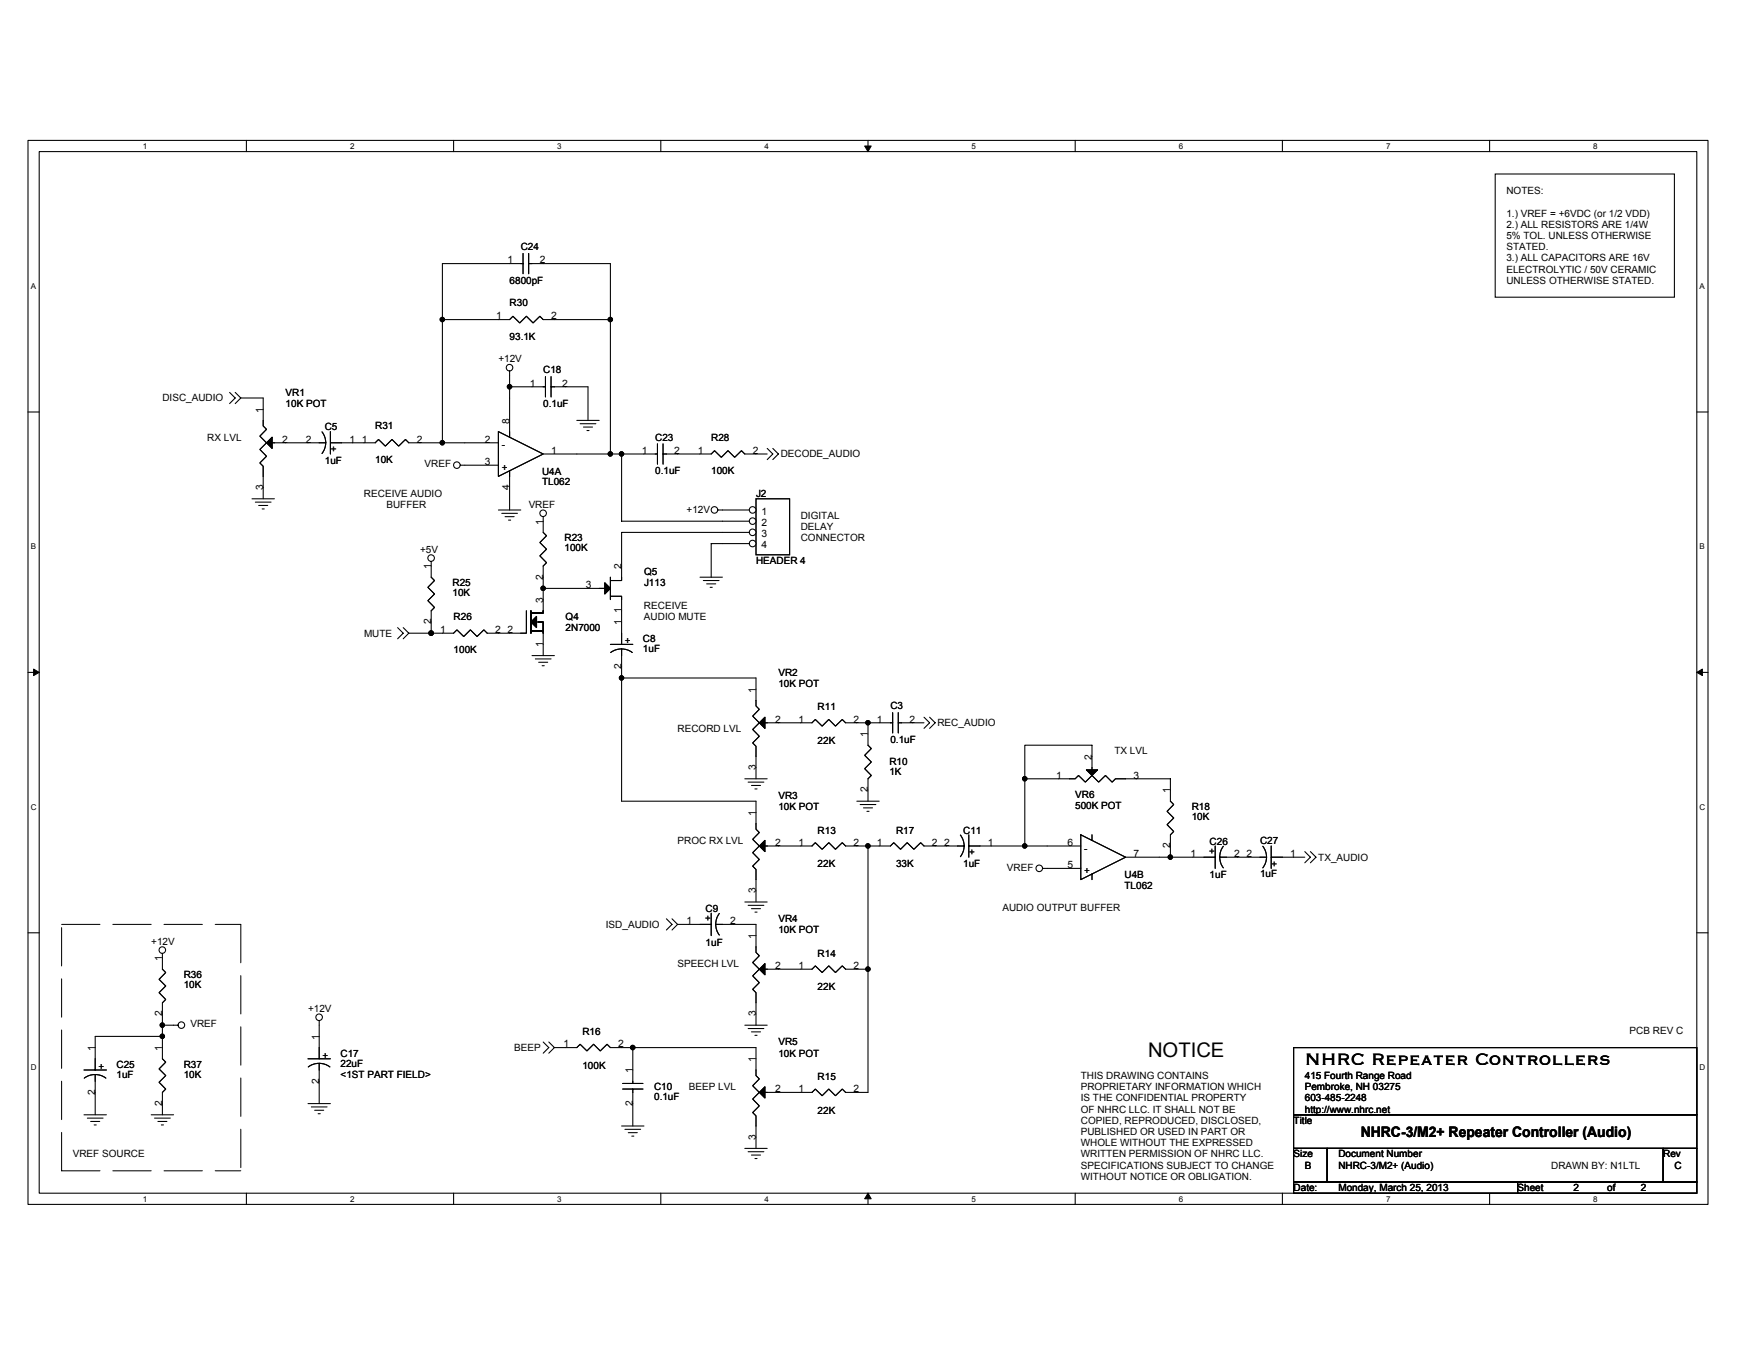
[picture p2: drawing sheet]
<svg xmlns="http://www.w3.org/2000/svg" width="279mm" height="216mm" viewBox="0 0 279 216" stroke-linecap="round" stroke-linejoin="round" font-family="sans-serif">
<path d="M4.4 22.3h266.7v168.9h-266.7zM6.2 24.1h263.2v165.3h-263.2z" fill="none" stroke="#000" stroke-width=".17"/>
<g fill="#fff">
<path d="M22.7 22.5h.7v1.4h-.7z"/>
<path d="M22.7 189.6h.7v1.4h-.7z"/>
</g>
<path d="M39.1 22.3v1.8M39.1 189.4v1.8" fill="none" stroke="#000" stroke-width=".17"/>
<g fill="#fff">
<path d="M55.6 22.5h.7v1.4h-.7z"/>
<path d="M55.6 189.6h.7v1.4h-.7z"/>
</g>
<path d="M72 22.3v1.8M72 189.4v1.8" fill="none" stroke="#000" stroke-width=".17"/>
<g fill="#fff">
<path d="M88.5 22.5h.7v1.4h-.7z"/>
<path d="M88.5 189.6h.7v1.4h-.7z"/>
</g>
<path d="M104.9 22.3v1.8M104.9 189.4v1.8" fill="none" stroke="#000" stroke-width=".17"/>
<g fill="#fff">
<path d="M121.3 22.5h.7v1.4h-.7z"/>
<path d="M121.3 189.6h.7v1.4h-.7z"/>
</g>
<path d="M137.8 22.3v1.8M137.8 189.4v1.8" fill="none" stroke="#000" stroke-width=".17"/>
<path d="M137.3 23.2h1l-.5 .9zM137.8 189.4l.5 .9h-1z" fill="#000" stroke="#000" stroke-width=".16"/>
<g fill="#fff">
<path d="M154.2 22.5h.7v1.4h-.7z"/>
<path d="M154.2 189.6h.7v1.4h-.7z"/>
</g>
<path d="M170.7 22.3v1.8M170.7 189.4v1.8" fill="none" stroke="#000" stroke-width=".17"/>
<g fill="#fff">
<path d="M187.1 22.5h.7v1.4h-.7z"/>
<path d="M187.1 189.6h.7v1.4h-.7z"/>
</g>
<path d="M203.6 22.3v1.8M203.6 189.4v1.8" fill="none" stroke="#000" stroke-width=".17"/>
<g fill="#fff">
<path d="M220 22.5h.7v1.4h-.7z"/>
<path d="M220 189.6h.7v1.4h-.7z"/>
</g>
<path d="M236.5 22.3v1.8M236.5 189.4v1.8" fill="none" stroke="#000" stroke-width=".17"/>
<g fill="#fff">
<path d="M252.9 22.5h.7v1.4h-.7z"/>
<path d="M252.9 189.6h.7v1.4h-.7z"/>
<path d="M4.9 44.7h.8v1.4h-.8z"/>
<path d="M269.8 44.7h.9v1.4h-.9z"/>
<path d="M4.9 86.1h.8v1.4h-.8z"/>
<path d="M269.8 86.1h.9v1.4h-.9z"/>
</g>
<path d="M4.4 65.4h1.8M269.4 65.4h1.7" fill="none" stroke="#000" stroke-width=".17"/>
<g fill="#fff">
<path d="M4.9 127.4h.9v1.4h-.9z"/>
<path d="M269.8 127.4h.9v1.4h-.9z"/>
</g>
<path d="M4.4 106.7h1.8M269.4 106.7h1.7" fill="none" stroke="#000" stroke-width=".17"/>
<path d="M5.3 106.2l.9 .5-.9 .6zM269.4 106.7l.9-.5v1.1z" fill="#000" stroke="#000" stroke-width=".16"/>
<g fill="#fff">
<path d="M4.9 168.7h.9v1.5h-.9z"/>
<path d="M269.8 168.7h.9v1.5h-.9z"/>
</g>
<g fill="none" stroke="#000" stroke-width=".17">
<path d="M237.4 27.6h28.4v19.6h-28.4zM70.2 50.7h8.9M80.9 58.9v4.3M83 41.8h-12.8v28.5M83 40.2v3.3M83.9 41.8h13v30.3M83.9 40.2v3.3M88 50.7h8.9M36.4 62.3l.9 .9-.9 .9M37.3 62.3l.9 .9M38.2 63.2l-.9 .9M38.2 63.2h3.6v1.8"/>
<path d="M40 79.2h3.6M40.5 79.7h2.5M41.8 77.4v1.8M45.3 70.3h6.4M51.1 68.6a2.78 2.78 0 0 1 0 3.4M52.5 70.3h7.1l.5-.5 1.1 1 1-1 1.1 1 1.1-1 .5 .5h8.9M52.5 68.5v3.6M73.1 73.9h.7M80.9 61.4h3.6M89.8 61.4h3.5v5.3M91.6 72.1h10.6M91.6 66.7h3.5"/>
<path d="M92.1 67.3h2.5M92.6 67.8h1.5M93.2 68.3h.3M98.7 72.1v10.6h16M107.6 72.1h5.3l.5-.6 1.1 1.1 1.1-1.1 1 1.1 1.1-1.1 .5 .6h3.6M120 79.2h5.3v8.9h-5.3zM121.8 71.2l.9 .9-.9 .9M122.7 71.2l.9 .9-.9 .9M41.1 80.2h1.4M41.6 80.8h.4M63.1 99.6l.9 .9-.9 .9M64 99.6l.9 .9"/>
<path d="M68.5 89.1v.8M68.5 98.7v1.8M79.1 81h3.6M79.7 81.5h2.4M80.2 82h1.4M80.7 82.6h.4M86.2 82v2.5l.6 .5-1.1 1.1 1.1 1.1-1.1 1 1.1 1.1-.6 .6v5.3M86.2 93.4h9.8M96.9 94.7h1.8v4M96.9 91.6v3.6M111.1 91.6h3.6M111.7 92.2h2.5"/>
<path d="M112.2 92.7h1.4M112.7 93.2h.4M114 81h.7M114.7 84.5h-16v7.7h-1.8M114.7 86.3h-1.8v5.3M64.9 100.5l-.9 .9M64.9 100.5h7.1l.5-.5 1.1 1 1.1-1 1 1 1.1-1 .5 .5h3.6M84.5 104.1h3.5M85 104.6h2.5M85.5 105.1h1.5M86.1 105.7h.3M86.2 102.3v1.8"/>
<path d="M98.7 107.6h21.3v4.5l.5 .5-1 1.1 1 1-1 1.1 1 1.1-1 1 .5 .6v5.1M98.7 105.9v21.3h21.3v1.8M121.4 114.7h7.5l.5-.5 1.1 1.1 1.1-1.1 1 1.1 1.1-1.1 .5 .5h7.5M137.8 114.7v1.8M141.7 113.1v3.3M142.6 114.7h4.1M142.6 113.1v3.3M146.7 113.9l.9 .8-.9 .9M147.6 113.9l.9 .8-.9 .9M118.2 123.6h3.6M118.8 124.2h2.5M119.3 124.7h1.4"/>
<path d="M119.8 125.2h.4M123.6 134.3h5.3l.5-.5 1.1 1 1.1-1 1 1 1.1-1 .5 .5h7.2l.5-.5 1.1 1 1-1 1.1 1 1.1-1 .5 .5h3.5M136 127.2h3.6M136.5 127.7h2.5M137.1 128.2h1.4M137.6 128.8h.4M137.8 134.3v39.1h-3.6l-.5-.5-1.1 1-1-1-1.1 1-1.1-1-.5 .5h-5.3M137.8 125.4v1.8M157.4 134.3h14.2M162.7 123.6h8l.5-.5 1.1 1.1 1.1-1.1 1 1.1 1.1-1.1 1.1 1.1 .5-.6h8.7v3.6l.5 .5-1 1.1 1 1.1-1 1 1 1.1-.5 .5v3.6M162.7 123.6v10.7M165.5 137.9h6.1"/>
<path d="M171.6 132.5l7.1 3.6-7.1 3.5zM173.4 122.2v-3.9h-10.7v5.3M173.4 132.5v.9M173.4 138.7v.9M178.7 136.1h14.2M192.9 134.3v3.6M193.6 136.1h7.5M194.2 134.3a2.86 2.86 0 0 0 0 3.5M200.5 134.3a2.78 2.78 0 0 1 0 3.5M201.8 136.1h5.3M201.8 134.3v3.6M207.1 135.2l.9 .9-.9 .9"/>
<path d="M208 135.2l.9 .9-.9 .9M4.4 148.1h1.8M25.8 151.4v2.5l.5 .5-1 1.1 1 1-1 1.1 1 1.1-.5 .5v7.1M105.8 145.9l.9 .8-.9 .9M106.7 145.9l.9 .8M107.6 146.7l-.9 .9M107.6 146.7h5.3M112.9 145v3.5M113.6 146.7h6.4v4.5l.5 .5-1 1.1 1 1.1-1 1 1 1.1-1 1.1 .5 .5v5.2M114.2 145a2.86 2.86 0 0 0 0 3.4M118.2 143.2h3.6M118.8 143.7h2.5"/>
<path d="M119.3 144.3h1.4M119.8 144.8h.4M120 141.4v1.8M121.4 153.9h5.7M136 153.9h1.8M269.4 148.1h1.7M13.3 177h3.6M13.3 169.9h3.6M13.4 171.2a2.86 2.86 0 0 1 3.4 0M13.9 177.5h2.5M14.4 178h1.4M14.9 178.6h.4"/>
<path d="M15.1 170.6v6.4M24 177h3.6M24.5 177.5h2.5M25.1 178h1.4M25.6 178.6h.4M25.8 162.8h2.5M25.8 164.5h-10.7v5.4M25.8 175.2v1.8M48.9 175.2h3.6M49.4 175.7h2.5M50 176.3h1.4M50.5 176.8h.3"/>
<path d="M50.7 162v2.5M50.7 171.6v3.6M86.2 165.4l.9 .9-.9 .9M87.1 165.4l.9 .9M88 166.3l-.9 .9M88 166.3h3.6l.5-.5 1.1 1 1-1 1.1 1 1.1-1 .5 .5h23.1v1.8M98.7 178.8h3.5M98.8 172.9h3.3M98.8 172h3.3M99.2 179.3h2.5M99.7 179.8h1.5M100.5 166.3v5.7"/>
<path d="M100.5 172.9v5.9M118.2 162.8h3.6M118.8 163.3h2.5M119.3 163.8h1.4M119.8 164.4h.4M205.4 166.3h64v10.7h-64zM205.4 177h64v5.3h-64zM100.3 180.4h.3M118.2 182.3h3.6M118.8 182.8h2.5M119.3 183.4h1.4M119.8 183.9h.4"/>
<path d="M120 180.5v1.8M205.4 182.3h5.3v5.3h-5.3zM205.4 187.6h35.5v1.8h-35.5zM210.7 182.3h53.3v5.3h-53.3zM240.9 187.6h28.5v1.8h-28.5zM264 182.3h5.4v5.3h-5.4z"/>
<circle cx="80.9" cy="58.4" r=".52"/>
<circle cx="72.5" cy="73.8" r=".52"/>
<circle cx="68.4" cy="88.6" r=".52"/>
<circle cx="86.2" cy="81.5" r=".52"/>
<circle cx="113.4" cy="81" r=".52"/>
<circle cx="165" cy="137.8" r=".52"/>
<circle cx="25.8" cy="150.8" r=".52"/>
<circle cx="28.8" cy="162.7" r=".52"/>
<circle cx="50.7" cy="161.5" r=".52"/>
</g>
<g fill="#000" stroke="#000" stroke-width=".17">
<path d="M96 92.5l.9 .9-.9 .9z" fill-rule="evenodd"/>
<path d="M96 92.5l.9 .9-.9 .9z" fill-rule="evenodd"/>
<path d="M121.4 113.9v1.7l-.9-.9z" fill-rule="evenodd"/>
<path d="M121.4 113.9v1.7l-.9-.9z" fill-rule="evenodd"/>
<path d="M172.5 122.2h1.7l-.8 .9z" fill-rule="evenodd"/>
<path d="M172.5 122.2h1.7l-.8 .9z" fill-rule="evenodd"/>
<path d="M121.4 153v1.7l-.9-.8z" fill-rule="evenodd"/>
<path d="M121.4 153v1.7l-.9-.8z" fill-rule="evenodd"/>
<circle cx="70.2" cy="50.7" r=".35"/>
<circle cx="96.9" cy="50.7" r=".35"/>
<circle cx="70.2" cy="70.3" r=".35"/>
<circle cx="80.9" cy="61.4" r=".35"/>
<circle cx="96.9" cy="72.1" r=".35"/>
<circle cx="98.7" cy="72.1" r=".35"/>
<circle cx="86.2" cy="93.4" r=".35"/>
<circle cx="68.4" cy="100.5" r=".35"/>
<circle cx="98.7" cy="107.6" r=".35"/>
<circle cx="137.8" cy="114.7" r=".35"/>
<circle cx="137.8" cy="134.3" r=".35"/>
<circle cx="162.7" cy="123.6" r=".35"/>
<circle cx="162.7" cy="134.3" r=".35"/>
<circle cx="185.8" cy="136.1" r=".35"/>
<circle cx="137.8" cy="153.8" r=".35"/>
<circle cx="25.8" cy="164.5" r=".35"/>
<circle cx="25.8" cy="162.7" r=".35"/>
<circle cx="100.4" cy="166.3" r=".35"/>
</g>
<path d="M9.8 146.7h28.4M38.2 146.7v39.2M9.8 185.9h28.4M9.8 185.9v-39.2" fill="none" stroke="#000" stroke-width=".16" stroke-dasharray="6.1 2"/>
<circle cx="119.5" cy="81" r=".52" fill="#fff" stroke="#000" stroke-width=".17"/>
<path d="M114.7 81h4.3" fill="none" stroke="#000" stroke-width=".17"/>
<circle cx="119.5" cy="82.7" r=".52" fill="#fff" stroke="#000" stroke-width=".17"/>
<path d="M114.7 82.7h4.3" fill="none" stroke="#000" stroke-width=".17"/>
<circle cx="119.5" cy="84.5" r=".52" fill="#fff" stroke="#000" stroke-width=".17"/>
<path d="M114.7 84.5h4.3" fill="none" stroke="#000" stroke-width=".17"/>
<circle cx="119.5" cy="86.3" r=".52" fill="#fff" stroke="#000" stroke-width=".17"/>
<g fill="none" stroke="#000" stroke-width=".17">
<path d="M79.1 50.7h1.8l.5-.5 1.1 1.1 1.1-1.1 1 1.1 1.1-1.1 .5 .5h1.8M86.6 59.8v3.2M87.5 59.8v3.2M41.8 65v2.6l.5 .6-1 1 1 1.1-1 1.1 1 1-1 1.1 .5 .5v3.4M43.2 70.3h2.1M73.8 70.3h5.3M73.8 73.9h5.3M79.1 68.5l7.1 3.6-7.1 3.5zM80.9 63.2v6.2M80.9 74.7v6.3M84.5 61.4h2.1M86.2 72.1h5.4"/>
<path d="M87.5 61.4h2.3M102.2 72.1h2.2M104.4 70.5v3.2M105.3 72.1h2.3M105.3 70.5v3.2M68.5 89.9v1.7l.5 .6-1.1 1 1.1 1.1-1.1 1.1 1.1 1-.5 .6v1.7M83.6 97v3.5h-2.7M84.3 97v3.5M85.2 98.7h1v1.8M85.5 98.7h.7v1.8M86.2 97v.3h-1.7M86.2 97v.3h-1.9"/>
<path d="M86.2 95.2v1.8M98.7 98.7v3.6M114.7 86.3h4.3M84.3 100.2h1.9M86.2 100.5v1.8M96.9 102.3h3.6M96.9 103.6a2.86 2.86 0 0 1 3.5 0M98.7 103v2.9M137.8 116.5v1.8l.5 .5-1 1.1 1 1.1-1 1 1 1.1-.5 .5v1.8M120 129v2.6l.5 .6-1 1 1 1.1-1 1.1 1 1-1 1.1 .5 .5v3.4M121.4 134.3h2.2M150.2 134.3h2.9"/>
<path d="M152.5 132.6a2.78 2.78 0 0 1 0 3.4M153.8 134.3h3.6M153.8 132.5v3.6M127.1 153.9h1.8l.5-.6 1.1 1.1 1.1-1.1 1 1.1 1.1-1.1 .5 .6h1.8M25.8 166.3v1.8l.5 .5-1 1.1 1 1.1-1 1 1 1.1-.5 .5v1.8M48.9 168.1h3.6M48.9 169.4a2.86 2.86 0 0 1 3.5 0M50.7 164.5v3.6M50.7 168.8v2.8M120 168.1v2.7l.5 .5-1 1.1 1 1-1 1.1 1 1.1-1 1 .5 .5v3.4M121.4 173.4h2.2"/>
</g>
<g fill="#000" stroke="#000" stroke-width=".17">
<path d="M42.3 70.3l.9-.9v1.8z" fill-rule="evenodd"/>
<path d="M42.3 70.3l.9-.9v1.8z" fill-rule="evenodd"/>
<path d="M84.3 98.7l.9-.8v1.7z" fill-rule="evenodd"/>
<path d="M84.3 98.7l.9-.8v1.7z" fill-rule="evenodd"/>
<path d="M121.4 133.4v1.8l-.9-.9z" fill-rule="evenodd"/>
<path d="M121.4 133.4v1.8l-.9-.9z" fill-rule="evenodd"/>
<path d="M121.4 172.5v1.8l-.9-.9z" fill-rule="evenodd"/>
<path d="M121.4 172.5v1.8l-.9-.9z" fill-rule="evenodd"/>
<circle cx="70.2" cy="50.7" r=".35"/>
<circle cx="96.9" cy="50.7" r=".35"/>
<circle cx="70.2" cy="70.3" r=".35"/>
<circle cx="80.9" cy="61.4" r=".35"/>
<circle cx="96.9" cy="72.1" r=".35"/>
<circle cx="98.7" cy="72.1" r=".35"/>
<circle cx="86.2" cy="93.4" r=".35"/>
<circle cx="68.4" cy="100.5" r=".35"/>
<circle cx="98.7" cy="107.6" r=".35"/>
<circle cx="137.8" cy="114.7" r=".35"/>
<circle cx="137.8" cy="134.3" r=".35"/>
<circle cx="162.7" cy="123.6" r=".35"/>
<circle cx="162.7" cy="134.3" r=".35"/>
<circle cx="185.8" cy="136.1" r=".35"/>
<circle cx="137.8" cy="153.8" r=".35"/>
<circle cx="25.8" cy="164.5" r=".35"/>
<circle cx="25.8" cy="162.7" r=".35"/>
<circle cx="100.4" cy="166.3" r=".35"/>
</g>
<text font-size="3.4" x="207.1" y="169">NHRC Repeater Controllers</text>
<text font-size="3.2" x="182.2" y="167.8">NOTICE</text>
<text font-size="2.3" x="216" y="180.5">NHRC-3/M2+ Repeater Controller (Audio)</text>
<g font-size="1.6">
<text x="239.1" y="30.8">NOTES:</text>
<text x="239.1" y="34.4">1.) VREF = +6VDC (or 1/2 VDD)</text>
<text x="80.5" y="41.8">1</text>
<text x="82.7" y="39.7">C24</text>
<text x="85.7" y="41.8">2</text>
<text x="239.1" y="36.2">2.) ALL RESISTORS ARE 1/4W</text>
<text x="239.1" y="37.9">5% TOL. UNLESS OTHERWISE</text>
<text x="239.1" y="39.7">STATED.</text>
<text x="239.1" y="41.5">3.) ALL CAPACITORS ARE 16V</text>
<text x="80.9" y="45">6800pF</text>
<text x="239.1" y="43.3">ELECTROLYTIC / 50V CERAMIC</text>
<text x="239.1" y="45">UNLESS OTHERWISE STATED.</text>
<text x="78.8" y="50.7">1</text>
<text x="80.9" y="48.6">R30</text>
<text x="80.9" y="53.9">93.1K</text>
<text x="87.5" y="50.7">2</text>
<text x="79.1" y="57.5">+12V</text>
<text x="86.2" y="59.3">C18</text>
<text x="25.8" y="63.7">DISC_AUDIO</text>
<text x="41.8" y="65.5" transform="rotate(-90 41.8 65.5)">1</text>
<text x="45.3" y="62.8">VR1</text>
<text x="45.3" y="64.6">10K POT</text>
<text x="84.1" y="61.4">1</text>
<text x="86.2" y="64.6">0.1uF</text>
<text x="89.3" y="61.4">2</text>
<text x="32.9" y="69.9">RX LVL</text>
<text x="44.8" y="70.3">2</text>
<text x="48.5" y="70.3">2</text>
<text x="51.6" y="68.3">C5</text>
<text x="52.4" y="70.8" transform="rotate(90 52.4 70.8)">+</text>
<text x="55.5" y="70.3">1</text>
<text x="57.4" y="70.3">1</text>
<text x="59.6" y="68.2">R31</text>
<text x="66.1" y="70.3">2</text>
<text x="77" y="70.3">2</text>
<text x="79.7" y="71.2">-</text>
<text x="80.9" y="67.3" transform="rotate(-90 80.9 67.3)">8</text>
<text x="104" y="69.9">C23</text>
<text x="112.9" y="69.9">R28</text>
<text x="41.8" y="77.8" transform="rotate(-90 41.8 77.8)">3</text>
<text x="51.6" y="73.7">1uF</text>
<text x="59.6" y="73.5">10K</text>
<text x="67.4" y="74.2">VREF</text>
<text x="77" y="73.8">3</text>
<text x="79.7" y="74.7">+</text>
<text x="80.9" y="77.8" transform="rotate(-90 80.9 77.8)">4</text>
<text x="86.1" y="75.4">U4A</text>
<text x="86.1" y="77">TL062</text>
<text x="87.5" y="72.1">1</text>
<text x="101.9" y="72.1">1</text>
<text x="104" y="75.3">0.1uF</text>
<text x="107" y="72.1">2</text>
<text x="110.8" y="72.1">1</text>
<text x="112.9" y="75.3">100K</text>
<text x="119.5" y="72.1">2</text>
<text x="123.9" y="72.6">DECODE_AUDIO</text>
<text x="57.8" y="78.8">RECEIVE AUDIO</text>
<text x="61.3" y="80.6">BUFFER</text>
<text x="83.9" y="80.6">VREF</text>
<text x="86.2" y="83.3" transform="rotate(-90 86.2 83.3)">1</text>
<text x="109" y="81.5">+12V</text>
<text x="120" y="78.8">J2</text>
<text x="120.9" y="81.7">1</text>
<text x="120.9" y="83.5">2</text>
<text x="127.1" y="82.4">DIGITAL</text>
<text x="66.7" y="87.7">+5V</text>
<text x="89.6" y="85.9">R23</text>
<text x="89.6" y="87.5">100K</text>
<text x="120" y="89.5">HEADER 4</text>
<text x="120.9" y="85.2">3</text>
<text x="120.9" y="87">4</text>
<text x="127.1" y="84.2">DELAY</text>
<text x="127.1" y="85.9">CONNECTOR</text>
<text x="68.4" y="90.4" transform="rotate(-90 68.4 90.4)">1</text>
<text x="71.8" y="93">R25</text>
<text x="71.8" y="94.7">10K</text>
<text x="86.2" y="95.7" transform="rotate(-90 86.2 95.7)">3</text>
<text x="86.2" y="92" transform="rotate(-90 86.2 92)">2</text>
<text x="93" y="93.4">3</text>
<text x="98.7" y="90.4" transform="rotate(-90 98.7 90.4)">2</text>
<text x="102.2" y="91.3">Q5</text>
<text x="102.2" y="93">J113</text>
<text x="57.8" y="101">MUTE</text>
<text x="68.4" y="99.1" transform="rotate(-90 68.4 99.1)">2</text>
<text x="69.9" y="100.5">1</text>
<text x="72" y="98.4">R26</text>
<text x="78.6" y="100.5">2</text>
<text x="80.5" y="100.5">2</text>
<text x="89.8" y="98.4">Q4</text>
<text x="89.8" y="100.2">2N7000</text>
<text x="98.7" y="99.3" transform="rotate(-90 98.7 99.3)">1</text>
<text x="98.7" y="97.3" transform="rotate(-90 98.7 97.3)">1</text>
<text x="102.1" y="101.9">C8</text>
<text x="102.2" y="96.6">RECEIVE</text>
<text x="102.2" y="98.4">AUDIO MUTE</text>
<text x="72" y="103.7">100K</text>
<text x="86.2" y="102.7" transform="rotate(-90 86.2 102.7)">1</text>
<text x="98.7" y="106.2" transform="rotate(-90 98.7 106.2)">2</text>
<text x="99.2" y="102.3">+</text>
<text x="102.1" y="103.5">1uF</text>
<text x="123.6" y="107.3">VR2</text>
<text x="120" y="109.9" transform="rotate(-90 120 109.9)">1</text>
<text x="123.6" y="109.1">10K POT</text>
<text x="129.8" y="112.8">R11</text>
<text x="141.4" y="112.6">C3</text>
<text x="107.6" y="116.2">RECORD LVL</text>
<text x="123" y="114.7">2</text>
<text x="126.8" y="114.7">1</text>
<text x="129.8" y="118.1">22K</text>
<text x="135.5" y="114.7">2</text>
<text x="137.8" y="117.1" transform="rotate(-90 137.8 117.1)">1</text>
<text x="139.2" y="114.7">1</text>
<text x="141.4" y="117.9">0.1uF</text>
<text x="144.4" y="114.7">2</text>
<text x="148.8" y="115.3">REC_AUDIO</text>
<text x="176.9" y="119.7">TX LVL</text>
<text x="120" y="122.2" transform="rotate(-90 120 122.2)">3</text>
<text x="137.8" y="125.8" transform="rotate(-90 137.8 125.8)">2</text>
<text x="141.2" y="121.5">R10</text>
<text x="141.2" y="123.1">1K</text>
<text x="167.7" y="123.6">1</text>
<text x="173.3" y="120.6" transform="rotate(-90 173.3 120.6)">2</text>
<text x="179.9" y="123.6">3</text>
<text x="185.8" y="125.9" transform="rotate(-90 185.8 125.9)">1</text>
<text x="120" y="129.5" transform="rotate(-90 120 129.5)">1</text>
<text x="123.6" y="126.8">VR3</text>
<text x="123.6" y="128.6">10K POT</text>
<text x="170.7" y="126.7">VR6</text>
<text x="170.7" y="128.4">500K POT</text>
<text x="189.2" y="128.6">R18</text>
<text x="189.2" y="130.2">10K</text>
<text x="107.6" y="133.9">PROC RX LVL</text>
<text x="123" y="134.3">2</text>
<text x="126.8" y="134.3">1</text>
<text x="129.8" y="132.3">R13</text>
<text x="129.8" y="137.7">22K</text>
<text x="135.5" y="134.3">2</text>
<text x="139.2" y="134.3">1</text>
<text x="142.2" y="132.3">R17</text>
<text x="142.2" y="137.7">33K</text>
<text x="147.9" y="134.3">2</text>
<text x="149.9" y="134.3">2</text>
<text x="152.9" y="132.3">C11</text>
<text x="152.9" y="137.7">1uF</text>
<text x="153.7" y="134.8" transform="rotate(90 153.7 134.8)">+</text>
<text x="156.8" y="134.3">1</text>
<text x="169.4" y="137.8">5</text>
<text x="169.4" y="134.3">6</text>
<text x="172.1" y="135.2">-</text>
<text x="179.9" y="136.1">7</text>
<text x="185.8" y="134.7" transform="rotate(-90 185.8 134.7)">2</text>
<text x="189" y="136.1">1</text>
<text x="192" y="134.1">C26</text>
<text x="193" y="135.6" transform="rotate(-90 193 135.6)">+</text>
<text x="195.9" y="136.1">2</text>
<text x="197.9" y="136.1">2</text>
<text x="200" y="133.9">C27</text>
<text x="201.7" y="136.6" transform="rotate(90 201.7 136.6)">+</text>
<text x="204.8" y="136.1">1</text>
<text x="209.3" y="136.6">TX_AUDIO</text>
<text x="120" y="141.8" transform="rotate(-90 120 141.8)">3</text>
<text x="159.9" y="138.2">VREF</text>
<text x="172.1" y="138.7">+</text>
<text x="178.5" y="139.4">U4B</text>
<text x="178.5" y="141.1">TL062</text>
<text x="192" y="139.4">1uF</text>
<text x="200" y="139.3">1uF</text>
<text x="24" y="149.9">+12V</text>
<text x="96.2" y="147.3">ISD_AUDIO</text>
<text x="109" y="146.7">1</text>
<text x="112" y="144.8">C9</text>
<text x="113" y="146.2" transform="rotate(-90 113 146.2)">+</text>
<text x="115.9" y="146.7">2</text>
<text x="120" y="149.1" transform="rotate(-90 120 149.1)">1</text>
<text x="123.6" y="146.4">VR4</text>
<text x="123.6" y="148.2">10K POT</text>
<text x="159.1" y="144.6">AUDIO OUTPUT BUFFER</text>
<text x="25.8" y="152.6" transform="rotate(-90 25.8 152.6)">1</text>
<text x="29.2" y="155.3">R36</text>
<text x="107.6" y="153.5">SPEECH LVL</text>
<text x="112" y="150.1">1uF</text>
<text x="123" y="153.8">2</text>
<text x="126.8" y="153.8">1</text>
<text x="129.8" y="151.9">R14</text>
<text x="135.5" y="153.8">2</text>
<text x="25.8" y="161.4" transform="rotate(-90 25.8 161.4)">2</text>
<text x="29.2" y="156.9">10K</text>
<text x="48.9" y="160.6">+12V</text>
<text x="120" y="161.4" transform="rotate(-90 120 161.4)">3</text>
<text x="129.8" y="157.2">22K</text>
<text x="15.1" y="166.8" transform="rotate(-90 15.1 166.8)">1</text>
<text x="25.8" y="166.8" transform="rotate(-90 25.8 166.8)">1</text>
<text x="30.2" y="163.1">VREF</text>
<text x="50.7" y="165.1" transform="rotate(-90 50.7 165.1)">1</text>
<text x="54.1" y="167.7">C17</text>
<text x="81.6" y="166.8">BEEP</text>
<text x="89.4" y="166.3">1</text>
<text x="92.5" y="164.3">R16</text>
<text x="98.1" y="166.3">2</text>
<text x="123.6" y="165.9">VR5</text>
<text x="123.6" y="167.7">10K POT</text>
<text x="258.7" y="164.2">PCB REV C</text>
<text x="15.1" y="173.8" transform="rotate(-90 15.1 173.8)">2</text>
<text x="15.6" y="169.9">+</text>
<text x="18.5" y="169.5">C25</text>
<text x="18.5" y="171.1">1uF</text>
<text x="29.2" y="169.5">R37</text>
<text x="29.2" y="171.1">10K</text>
<text x="50.7" y="172" transform="rotate(-90 50.7 172)">2</text>
<text x="51.2" y="168.1">+</text>
<text x="54.1" y="169.3">22uF</text>
<text x="54.1" y="171.1">&lt;1ST PART FIELD&gt;</text>
<text x="92.5" y="169.7">100K</text>
<text x="100.4" y="170.4" transform="rotate(-90 100.4 170.4)">1</text>
<text x="103.8" y="173.1">C10</text>
<text x="109.3" y="173.1">BEEP LVL</text>
<text x="120" y="168.6" transform="rotate(-90 120 168.6)">1</text>
<text x="123" y="173.4">2</text>
<text x="126.8" y="173.4">1</text>
<text x="129.8" y="171.4">R15</text>
<text x="135.5" y="173.4">2</text>
<text x="171.6" y="171.3">THIS DRAWING CONTAINS</text>
<text x="171.6" y="173.1">PROPRIETARY INFORMATION WHICH</text>
<text x="207.1" y="171.3">415 Fourth Range Road</text>
<text x="207.1" y="173.1">Pembroke, NH 03275</text>
<text x="25.8" y="175.6" transform="rotate(-90 25.8 175.6)">2</text>
<text x="100.4" y="175.6" transform="rotate(-90 100.4 175.6)">2</text>
<text x="103.8" y="174.7">0.1uF</text>
<text x="129.8" y="176.8">22K</text>
<text x="171.6" y="176.6">OF NHRC LLC. IT SHALL NOT BE</text>
<text x="171.6" y="174.8">IS THE CONFIDENTIAL PROPERTY</text>
<text x="171.6" y="178.4">COPIED, REPRODUCED, DISCLOSED,</text>
<text x="205.4" y="178.4">Title</text>
<text x="207.1" y="174.8">603-485-2248</text>
<text x="207.1" y="176.6">http://www.nhrc.net</text>
<text x="11.6" y="183.7">VREF SOURCE</text>
<text x="120" y="180.9" transform="rotate(-90 120 180.9)">3</text>
<text x="171.6" y="183.7">WRITTEN PERMISSION OF NHRC LLC.</text>
<text x="171.6" y="185.5">SPECIFICATIONS SUBJECT TO CHANGE</text>
<text x="171.6" y="180.2">PUBLISHED OR USED IN PART OR</text>
<text x="171.6" y="181.9">WHOLE WITHOUT THE EXPRESSED</text>
<text x="205.4" y="183.7">Size</text>
<text x="207.1" y="185.5">B</text>
<text x="212.5" y="183.7">Document Number</text>
<text x="212.5" y="185.5">NHRC-3/M2+ (Audio)</text>
<text x="246.3" y="185.5">DRAWN BY: N1LTL</text>
<text x="264" y="183.7">Rev</text>
<text x="265.8" y="185.5">C</text>
<text x="171.6" y="187.3">WITHOUT NOTICE OR OBLIGATION.</text>
<text x="205.4" y="189.1">Date:</text>
<text x="212.5" y="189.1">Monday, March 25, 2013</text>
<text x="240.9" y="189.1">Sheet</text>
<text x="249.8" y="189.1">2</text>
<text x="255.1" y="189.1">of</text>
<text x="260.5" y="189.1">2</text>
</g>
<g font-size="1.3">
<text x="22.7" y="23.6">1</text>
<text x="55.6" y="23.6">2</text>
<text x="88.5" y="23.6">3</text>
<text x="121.3" y="23.6">4</text>
<text x="154.2" y="23.6">5</text>
<text x="187.1" y="23.6">6</text>
<text x="220" y="23.6">7</text>
<text x="252.9" y="23.6">8</text>
<text x="4.9" y="45.9">A</text>
<text x="269.8" y="45.9">A</text>
<text x="4.9" y="87.2">B</text>
<text x="269.8" y="87.2">B</text>
<text x="4.9" y="128.5">C</text>
<text x="269.8" y="128.5">C</text>
<text x="4.9" y="169.9">D</text>
<text x="269.8" y="169.9">D</text>
<text x="22.7" y="190.8">1</text>
<text x="55.6" y="190.8">2</text>
<text x="88.5" y="190.8">3</text>
<text x="121.3" y="190.8">4</text>
<text x="154.2" y="190.8">5</text>
<text x="187.1" y="190.8">6</text>
<text x="220" y="190.8">7</text>
<text x="252.9" y="190.8">8</text>
</g>
</svg>
